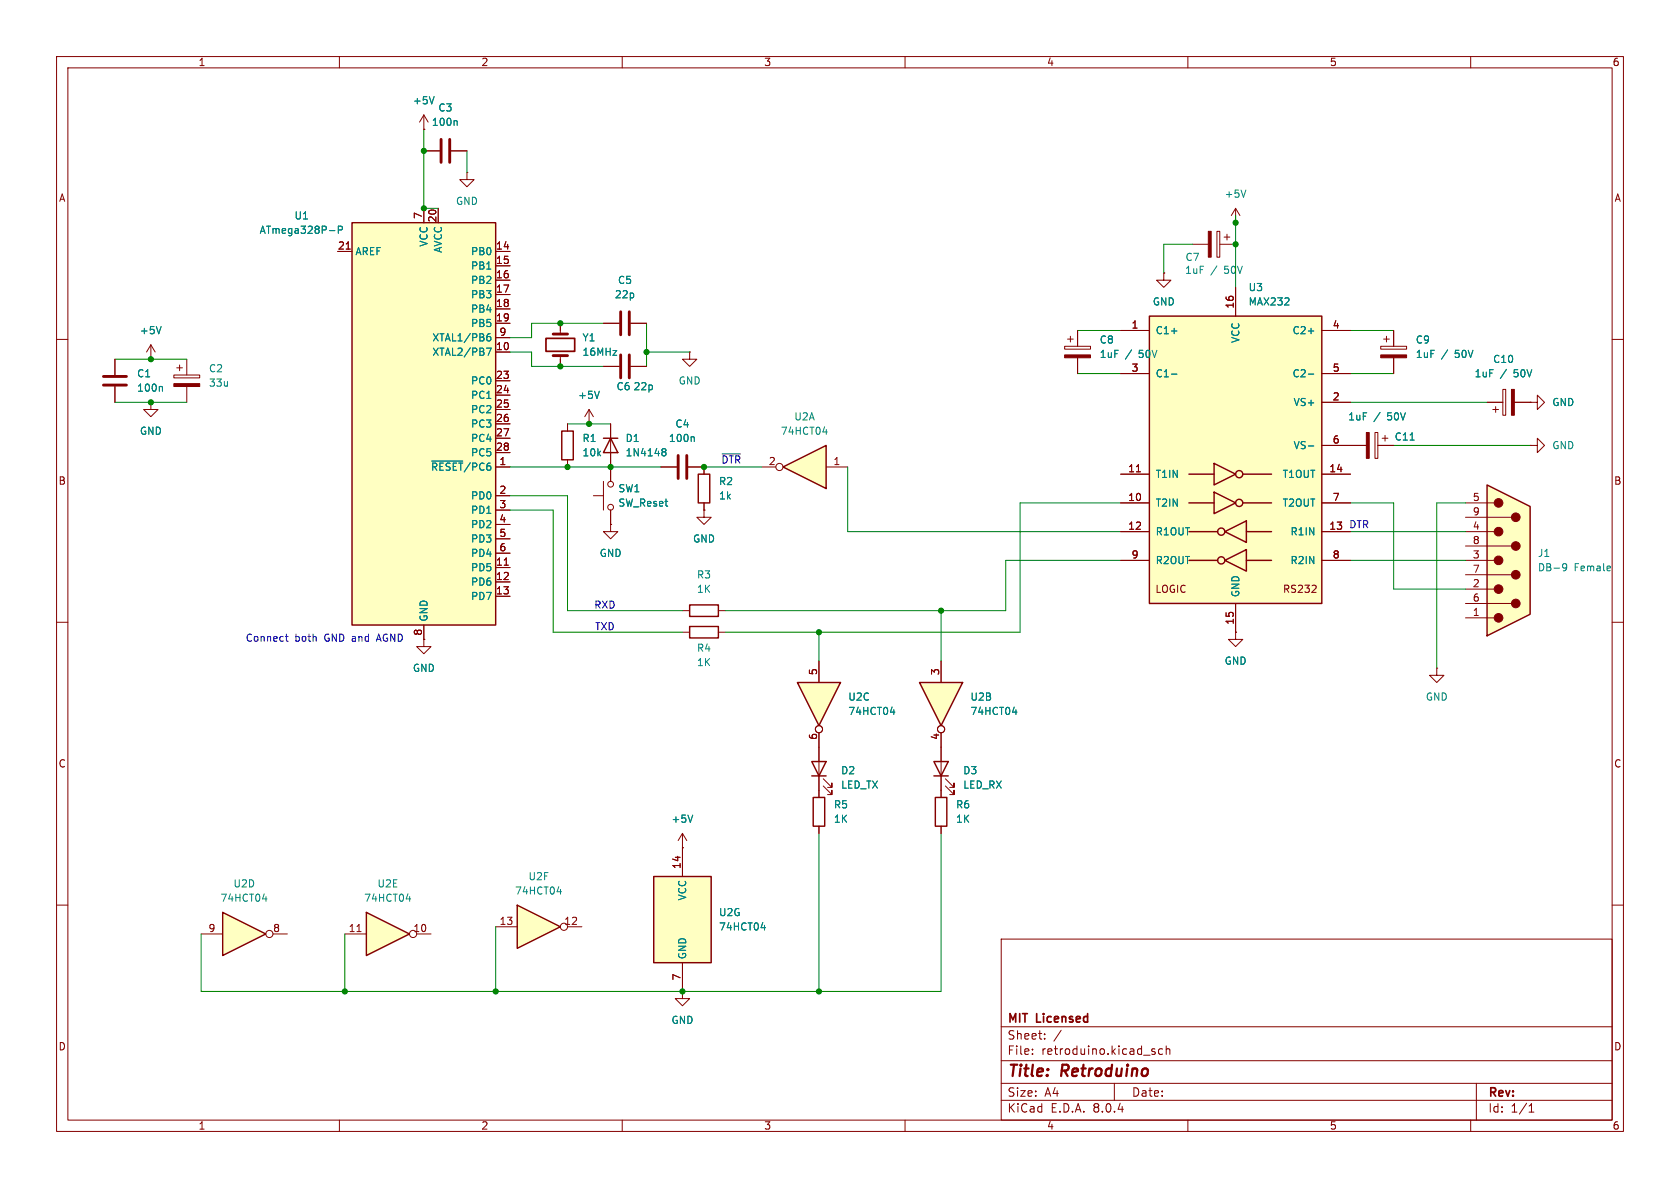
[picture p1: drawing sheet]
<svg xmlns="http://www.w3.org/2000/svg" width="297mm" height="210mm" viewBox="0 0 297 210" stroke-linecap="round" stroke-linejoin="round" font-family="sans-serif">
<g fill="none" stroke="#840000" stroke-width=".18">
<path d="M10 10h277v190h-277zM12 12h273v186h-273zM60 10v2M110 10v2M160 10v2M210 10v2M260 10v2M10 60h2M285 60h2M262.9 71.1h2.8M263.9 72.4h1M264.4 71.9v1"/>
<path d="M265.7 68.8h.5v4.6h-.5zM267.7 71.1h2.8M10 110h2M285 110h2M10 160h2M285 160h2M177 166h108v32h-108zM60 198v2M110 198v2M160 198v2M177 194.5h108M177 191.5h108"/>
<path d="M177 187.5h108M177 181.5h108M182.5 186.3v.1M182.5 185.5v.1M184.7 183.6v.1M184.7 182.8v.1M187.6 182.1l-1.3 2M197 191.5v3M203.8 185.9l.4 .1v.2l-.2 .2h-.3M203.8 185.4l.4 .1M205.5 185.5l-.4-.1-.3 .3v.4l.2 .2h.5M206.2 185.5l.2-.1 .3 .1 .1 .9"/>
<path d="M206.2 184.9v1.5M210 198v2M260 198v2M261 191.5v6.5M270.3 196.6h.9M270.3 195.5l.4-.4v1.5"/>
</g>
<path d="M267.2 68.8h.5v4.6h-.5z" fill="#840000" stroke="#840000" stroke-width=".18"/>
<path d="M115.6 154.9h10.1v15.3h-10.1z" fill="#ffffc2"/>
<path d="M115.6 154.9h10.1v15.3h-10.1zM143.8 141h2v5.1h-2zM165.4 141h2v5.1h-2z" fill="none" stroke="#840000" stroke-width=".25"/>
<g fill="none" stroke="#840000" stroke-width=".18">
<path d="M74.9 22.9h.1M74.9 20.3l-.7 1.3M74.9 20.3v2.6M74.9 20.3l.8 1.3M74.9 26.7h2.8M79.8 26.7h2.7M82.5 30.5v1.3h1.3l-1.3 1.2-1.2-1.2h1.2M82.5 30.5h.1M74.9 113v1.3h1.3l-1.3 1.3-1.2-1.3h1.2M74.9 113h.1M144.8 139.7v1.3M166.4 139.7v1.3"/>
<path d="M120.6 149.9v5M144.8 146.1v1.2M166.4 146.1v1.2M120.6 170.2v5.1"/>
</g>
<path d="M76.7 17.1l-.4 1.3M80.6 21.3l.2 .2v.7M134.5 164h.8M135.2 163.6v.8" fill="none" stroke="#008484" stroke-width=".18"/>
<path d="M78 24.6v4.1M79.5 24.6v4.1" fill="none" stroke="#840000" stroke-width=".51"/>
<path d="M64.8 161.3l7.6 3.8-7.6 3.8z" fill="#ffffc2"/>
<path d="M64.8 161.3l7.6 3.8-7.6 3.8z" fill="none" stroke="#840000" stroke-width=".25"/>
<g fill="none" stroke="#840000" stroke-width=".18">
<path d="M61 165.1h3.8M63.1 164.7h.7M73.7 165.1h2.5"/>
<circle cx="73" cy="165.1" r=".63"/>
</g>
<path d="M71.8 158.9h.8M72.4 158.5v.8" fill="none" stroke="#008484" stroke-width=".18"/>
<path d="M39.4 161.3l7.6 3.8-7.6 3.8z" fill="#ffffc2"/>
<path d="M39.4 161.3l7.6 3.8-7.6 3.8z" fill="none" stroke="#840000" stroke-width=".25"/>
<g fill="none" stroke="#840000" stroke-width=".18">
<path d="M35.6 165.1h3.8M48.3 165.1h2.5M120.6 175.3v1.2h1.3l-1.3 1.3-1.2-1.3h1.2M120.6 175.3h.1"/>
<circle cx="47.6" cy="165.1" r=".63"/>
</g>
<path d="M46.4 158.9h.8M47 158.5v.8" fill="none" stroke="#008484" stroke-width=".18"/>
<path d="M91.4 160l7.7 3.8-7.7 3.8z" fill="#ffffc2"/>
<path d="M106.7 77.5h2.5M107.9 77.5l1.3 2.5h-2.5zM123.4 83.8h2.1v5.1h-2.1zM121.9 110.7h5.1v2.1h-5.1zM121.9 106.9h5.1v2.1h-5.1zM91.4 160l7.7 3.8-7.7 3.8z" fill="none" stroke="#840000" stroke-width=".25"/>
<g fill="none" stroke="#840000" stroke-width=".18">
<path d="M20.3 63.5v2.8M20.3 68.3v2.8M26.7 71.1v1.3h1.2l-1.2 1.3-1.3-1.3h1.3M26.7 71.1h.1M26.7 63.5h.1M26.7 61l-.8 1.2M26.7 61v2.5M26.7 61l.7 1.2M30.7 66.3h4.6v.5h-4.6zM31.2 65h1.1M31.7 64.5v1M33 63.5v2.8"/>
<path d="M33 68.3v2.8M107.9 74.9v10.2M104.9 87.6h1.8M106.7 85.1v5.1M107.9 92.7v1.3h1.3l-1.3 1.3-1.2-1.3h1.2M107.9 92.7h.1M107.9 90.2v2.5M116.8 82.6h2.8M121.7 82.6h2.8v1.2M124.5 88.9v1.3M120.6 111.8h1.3M120.6 108h1.3"/>
<path d="M127 111.8h1.3M127 108h1.3M87.6 163.8h3.8M100.3 163.8h2.6"/>
<circle cx="108" cy="85.6" r=".51"/>
<circle cx="108" cy="89.7" r=".51"/>
<circle cx="99.7" cy="163.8" r=".63"/>
</g>
<path d="M28.5 57.7l-.4 1.3M28.5 68.3l.2 .2v.7M117.1 79.8l.2 .1M117.1 79.4l.4-.1 .2 .1v.2l-.2 .3M117.3 79.9h.2M117.3 79.9h-.2M117.5 79.9l.2 .2v.4l-.2 .1-.4-.1M122.6 77.2l.1 .2v.6M98.5 157.6h.8M99.1 157.2v.9" fill="none" stroke="#008484" stroke-width=".18"/>
<path d="M18.3 68.1h4.1M18.3 66.5h4.1M119.9 80.5v4.1M121.4 80.5v4.1" fill="none" stroke="#840000" stroke-width=".51"/>
<path d="M30.7 67.8h4.6v.5h-4.6z" fill="#840000" stroke="#840000" stroke-width=".18"/>
<path d="M62.2 39.4h25.4v71.1h-25.4z" fill="#ffffc2"/>
<path d="M62.2 39.4h25.4v71.1h-25.4zM99.3 76.2h2v5.1h-2z" fill="none" stroke="#840000" stroke-width=".25"/>
<g fill="none" stroke="#840000" stroke-width=".18">
<path d="M74.9 36.8v2.6M77.5 36.8v2.6M59.7 44.5h2.5M61.2 44h.7M87.6 44.5h2.6M87.6 47h2.6M87.6 49.5h2.6M87.6 52.1h2.6M87.6 54.6h2.6M87.6 57.2h2.6M87.6 59.7h2.6M87.6 62.2h2.6"/>
<path d="M87.6 67.3h2.6M87.6 69.9h2.6M87.6 72.4h2.6M87.6 74.9h2.6M87.6 77.5h2.6M100.3 74.9v1.3M104.1 74.9h.1M104.1 72.4l-.7 1.3M104.1 72.4v2.5M104.1 72.4l.8 1.3M87.6 82.6h2.6M87.6 87.6h2.6"/>
<path d="M87.6 80h2.6M87.6 90.2h2.6M87.6 92.7h2.6M87.6 95.3h2.6M87.6 97.8h2.6M89.1 99.9h.8M100.3 81.3v1.3M124.5 90.2v1.2h1.2l-1.2 1.3-1.3-1.3h1.3M124.5 90.2h.1M74.9 110.5v2.5M87.6 100.3h2.6M87.6 102.9h2.6"/>
<path d="M87.6 105.4h2.6"/>
</g>
<path d="M58.2 40.8h1M59.8 40.6h.6l.1-.2v-.3l-.7-.1v1.3M86.1 59.6l.4-.1 .3 .2-.1 .5-.4 .1-.2-.2M86.7 59l-.4 .1-.2 .2M86 61.5h.8l-.5 1.3M106 69.2l-.5 1.2M76.3 81.5h5.5" fill="none" stroke="#008484" stroke-width=".18"/>
<path d="M138.4 82.6l7.6-3.9v7.7z" fill="#ffffc2"/>
<path d="M138.4 82.6l7.6-3.9v7.7zM143.5 134.6h2.5l-1.2 2.6zM143.5 137.2h2.5" fill="none" stroke="#840000" stroke-width=".25"/>
<g fill="none" stroke="#840000" stroke-width=".18">
<path d="M218.4 39.4h.1M218.4 36.8l-.7 1.3M218.4 36.8v2.6M218.4 36.8l.8 1.3M99.1 57.2v1.9M106.7 57.2h2.8M111.5 57.2h2.8M210.8 43.2h2.8M215.1 40.9h.5v4.6h-.5zM215.6 43.2h2.8M216.4 41.9h1M216.9 41.4v1"/>
<path d="M99.1 62.9v1.9M106.7 64.8h2.8M111.5 64.8h2.8M121.9 62.2v1.3h1.3l-1.3 1.3-1.3-1.3h1.3M121.9 62.2h.1M134.6 82.6h2.6M146 82.6h3.9M144.8 132.1v7.6M145.5 138.9l1.6 1.6v-.8v.8h-.8M145.5 137.7l1.6 1.5v-.8v.8h-.8"/>
<circle cx="137.8" cy="82.5" r=".63"/>
</g>
<path d="M220.3 33.6l-.5 1.3M145.5 76.4h.8M146.1 75.9v.9" fill="none" stroke="#008484" stroke-width=".18"/>
<path d="M213.6 40.9h.5v4.6h-.5z" fill="#840000" stroke="#840000" stroke-width=".18"/>
<path d="M97.8 59.1h2.5M109.7 55.1v4.1M111.3 55.1v4.1M97.8 62.9h2.5M109.7 62.7v4.1M111.3 62.7v4.1" fill="none" stroke="#840000" stroke-width=".51"/>
<path d="M96.5 59.8h5.1v2.3h-5.1z" fill="none" stroke="#840000" stroke-width=".3"/>
<path d="M141 120.7h7.6l-3.8 7.6z" fill="#ffffc2"/>
<path d="M141 120.7h7.6l-3.8 7.6z" fill="none" stroke="#840000" stroke-width=".25"/>
<g fill="none" stroke="#840000" stroke-width=".18">
<path d="M144.8 116.8v3.9M144.8 129.5v2.6"/>
<circle cx="144.8" cy="128.9" r=".63"/>
</g>
<path d="M157.4 125.9h.8M158 125.5v.8" fill="none" stroke="#008484" stroke-width=".18"/>
<path d="M162.6 120.7h7.6l-3.8 7.6z" fill="#ffffc2"/>
<path d="M162.6 120.7h7.6l-3.8 7.6zM165.1 134.6h2.5l-1.2 2.6zM165.1 137.2h2.5" fill="none" stroke="#840000" stroke-width=".25"/>
<g fill="none" stroke="#840000" stroke-width=".18">
<path d="M188.7 59.9h1M189.2 59.4v1.1M190.5 58.4v2.8M205.7 48.3v1.2h1.3l-1.3 1.3-1.2-1.3h1.2M205.7 48.3h.1M188.2 61.2h4.6v.5h-4.6zM190.5 63.2v2.8M270.5 78.7h1.3v-1.2l1.2 1.2-1.2 1.3v-1.3M270.5 78.7h.1M270.5 71.1h1.3v-1.2l1.2 1.2-1.2 1.3v-1.3M270.5 71.1h.1M166.4 116.8v3.9"/>
<path d="M254 118.1v1.3h1.3l-1.3 1.3-1.3-1.3h1.3M254 118.1h.1M166.4 129.5v10.2M167.1 138.9l1.6 1.6v-.8v.8h-.8M167.1 137.7l1.6 1.5v-.8v.8h-.8M120.6 149.9h.1M120.6 147.3l-.7 1.3M120.6 147.3v2.6M120.6 147.3l.8 1.3"/>
<circle cx="166.4" cy="128.9" r=".63"/>
</g>
<path d="M179 125.9h.8M179.6 125.5v.8M122.5 144.1l-.5 1.3" fill="none" stroke="#008484" stroke-width=".18"/>
<path d="M188.2 62.7h4.6v.5h-4.6z" fill="#840000" stroke="#840000" stroke-width=".18"/>
<path d="M262.9 85.7l7.6 3.8v19.1l-7.6 3.8z" fill="#ffffc2"/>
<g fill="#840000" stroke="#840000" stroke-width=".18">
<path d="M241.6 76.5h.5v4.5h-.5z"/>
<circle cx="264.9" cy="109.2" r=".76"/>
<circle cx="264.9" cy="104.1" r=".76"/>
<circle cx="264.9" cy="99.1" r=".76"/>
<circle cx="264.9" cy="94" r=".76"/>
<circle cx="264.9" cy="88.9" r=".76"/>
<circle cx="268" cy="106.7" r=".76"/>
<circle cx="268" cy="101.6" r=".76"/>
<circle cx="268" cy="96.5" r=".76"/>
<circle cx="268" cy="91.4" r=".76"/>
</g>
<g fill="none" stroke="#840000" stroke-width=".18">
<path d="M238.8 78.7h2.8M243.1 76.5h.5v4.5h-.5zM243.6 78.7h2.8M244.3 77.5h1.1M244.9 77v1M259.1 99.1h5.1M259.1 96.5h8.1M259.1 94h5.1M259.1 91.4h8.1M259.1 88.9h5.1M259.1 109.2h5.1M259.1 106.7h8.1"/>
<path d="M259.1 104.1h5.1M259.1 101.6h8.1"/>
</g>
<path d="M262.9 85.7l7.6 3.8v19.1l-7.6 3.8z" fill="none" stroke="#840000" stroke-width=".25"/>
<path d="M249.3 77.8h.7M276.3 99.8l.2-.2 .4 .2a.84 .84 0 0 1-.3 1.1h-.2M277 100.2l-.3 .2-.4-.1" fill="none" stroke="#008484" stroke-width=".18"/>
<path d="M203.2 55.9h30.5v50.8h-30.5z" fill="#ffffc2"/>
<g fill="none" stroke="#840000" stroke-width=".25">
<path d="M203.2 55.9h30.5v50.8h-30.5zM210.2 88.9h4.4M210.2 83.8h4.4M210.2 99.1h5.1M210.2 94h5.1M214.6 87l3.8 1.9-3.8 1.9zM214.6 81.9l3.8 1.9-3.8 1.9zM216.5 99.1l3.8-1.9v3.8zM216.5 94l3.8-1.9v3.8zM219.7 88.9h5.1M219.7 83.8h5.1M220.3 99.1h4.5"/>
<path d="M220.3 94h4.5"/>
<circle cx="215.9" cy="99.1" r=".63"/>
<circle cx="215.9" cy="94" r=".63"/>
<circle cx="219.1" cy="88.9" r=".63"/>
<circle cx="219.1" cy="83.8" r=".63"/>
</g>
<g fill="none" stroke="#840000" stroke-width=".18">
<path d="M74.9 22.9h.1M74.9 26.7h2.8M74.9 36.8v2.6M77.5 36.8v2.6M79.8 26.7h2.7M59.7 44.5h2.5M61.2 44h.7M87.6 44.5h2.6M87.6 47h2.6M87.6 49.5h2.6M87.6 52.1h2.6M87.6 54.6h2.6"/>
<path d="M87.6 57.2h2.6M87.6 59.7h2.6M99.1 57.2v1.2M106.7 57.2h2.8M111.5 57.2h2.8M190.5 58.4v2.8M198.1 58.4h5.1M205.7 48.3h.1M218.4 50.8v5.1M233.7 58.4h5.1M244.6 59.9h1M245.1 59.4v1.1"/>
<path d="M246.4 58.4v2.8M20.3 63.5v2.8M20.3 68.3v2.8M26.7 71.1h.1M26.7 63.5h.1M87.6 62.2h2.6M87.6 67.3h2.6M87.6 69.9h2.6M87.6 72.4h2.6M87.6 74.9h2.6M87.6 77.5h2.6M99.1 63.5v1.3"/>
<path d="M100.3 74.9v1.3M104.1 74.9h.1M106.7 64.8h2.8M107.9 74.9v2.6M111.5 64.8h2.8M190.5 63.2v2.8M198.1 66h5.1M233.7 71.1h5.1M233.7 66h5.1M233.7 78.7h7.9M243.6 78.7h2.8M244.1 61.2h4.6v.5h-4.6z"/>
<path d="M246.4 63.2v2.8M262.9 71.1h2.8M267.7 71.1h2.8M270.5 71.1h.1M87.6 82.6h2.6M87.6 87.6h2.6M87.6 80h2.6M87.6 90.2h2.6M87.6 92.7h2.6M87.6 95.3h2.6M87.6 97.8h2.6M89.1 99.9h.8"/>
<path d="M100.3 81.3v1.3M107.9 92.7h.1M107.9 80v5.1M107.9 90.2v2.5M116.8 82.6h2.8M121.7 82.6h2.8v1.2M124.5 90.2h.1M124.5 88.9v1.3M198.1 88.9h5.1M198.1 83.8h5.1M198.1 94h5.1M198.1 99.1h5.1"/>
<path d="M200.9 83.4h.7M233.7 88.9h5.1M233.7 83.8h5.1M233.7 94h5.1M233.7 99.1h5.1M74.9 113h.1M74.9 110.5v2.5M87.6 100.3h2.6M87.6 102.9h2.6M87.6 105.4h2.6M144.8 116.8v3.9M166.4 116.8v3.9"/>
<path d="M218.4 111.8v1.2h1.3l-1.3 1.3-1.2-1.3h1.2M218.4 111.8h.1M218.4 106.7v5.1M231.9 104.7h.8M232.6 103.6v.4M144.8 129.5v5.1M144.8 137.2v3.8M166.4 129.5v5.1M166.4 137.2v3.8M120.6 149.9h.1M120.6 149.9v5M144.8 146.1v1.2"/>
<path d="M166.4 146.1v1.2M120.6 175.3h.1M120.6 170.2v5.1"/>
<circle cx="144.8" cy="128.9" r=".63"/>
<circle cx="166.4" cy="128.9" r=".63"/>
</g>
<g fill="none" stroke="#008484" stroke-width=".18">
<path d="M76.7 17.1l-.4 1.3M80.6 21.3l.2 .2v.7M28.5 57.7l-.4 1.3M58.2 40.8h1M59.8 40.6h.6l.1-.2v-.3l-.7-.1v1.3M86.1 59.6l.4-.1 .3 .2-.1 .5-.4 .1-.2-.2M86.7 59l-.4 .1-.2 .2M207.1 58.5h1M231.3 58.5h1M28.5 68.3l.2 .2v.7M86 61.5h.8l-.5 1.3M106 69.2l-.5 1.2"/>
<path d="M117.1 79.8l.2 .1M117.1 79.4l.4-.1 .2 .1v.2l-.2 .3M117.3 79.9h.2M117.3 79.9h-.2M117.5 79.9l.2 .2v.4l-.2 .1-.4-.1M122.6 77.2l.1 .2v.6M207.1 66.1h1M231.3 66.1h1M231.3 78.8h1M249.3 77.8h.7M76.3 81.5h5.5M157.4 125.9h.8"/>
<path d="M158 125.5v.8M179 125.9h.8M179.6 125.5v.8M122.5 144.1l-.5 1.3M134.5 164h.8M135.2 163.6v.8"/>
</g>
<path d="M244.1 62.7h4.6v.5h-4.6z" fill="#840000" stroke="#840000" stroke-width=".18"/>
<path d="M127.7 80.2h3.2M50.4 112.5h.5M50.6 112.1v1.1l.3 .2" fill="none" stroke="#0000c2" stroke-width=".18"/>
<g fill="none" stroke="#008400" stroke-width=".18">
<path d="M74.9 22.9v13.9h2.6M82.5 26.7v3.8M218.4 38.1v12.7M106.7 57.2h-12.7v2.5h-3.8M114.3 57.2v7.6M190.5 58.4h7.6M210.8 43.2h-5.1v5.1M238.8 58.4h7.6M20.3 71.1h12.7M20.3 63.5h12.7M90.2 62.2h3.8v2.6h12.7M100.3 74.9h7.6"/>
<path d="M114.3 62.2h7.6M190.5 66h7.6M238.8 66h7.6M238.8 71.1h24.1M246.4 78.7h24.1M90.2 82.6h26.6M90.2 87.6h10.1v20.4h20.3M90.2 90.2h7.6v21.6h22.8M124.5 82.6h10.1M149.9 82.6v11.4h48.2M198.1 88.9h-17.8v22.9h-52M198.1 99.1h-20.3v8.9h-49.5"/>
<path d="M238.8 88.9h7.6v15.2h12.7M238.8 94h20.3M238.8 99.1h20.3M259.1 88.9h-5.1v29.2M144.8 111.8v5M166.4 108v8.8M144.8 147.3v28M166.4 147.3v28h-130.8v-10.2M61 165.1v10.2M87.6 163.8v11.5"/>
</g>
<g fill="#008400" stroke="#008400" stroke-width=".18">
<circle cx="99.1" cy="57.2" r=".46"/>
<circle cx="26.7" cy="71.1" r=".46"/>
<circle cx="26.7" cy="63.5" r=".46"/>
<circle cx="99.1" cy="64.8" r=".46"/>
<circle cx="218.4" cy="43.2" r=".46"/>
<circle cx="218.4" cy="39.4" r=".46"/>
<circle cx="74.9" cy="36.8" r=".46"/>
<circle cx="74.9" cy="26.7" r=".46"/>
<circle cx="104.1" cy="74.9" r=".46"/>
<circle cx="100.3" cy="82.6" r=".46"/>
<circle cx="114.3" cy="62.2" r=".46"/>
<circle cx="166.4" cy="108" r=".46"/>
<circle cx="124.5" cy="82.6" r=".46"/>
<circle cx="144.8" cy="111.8" r=".46"/>
<circle cx="107.9" cy="82.6" r=".46"/>
<circle cx="87.6" cy="175.3" r=".46"/>
<circle cx="61" cy="175.3" r=".46"/>
<circle cx="120.6" cy="175.3" r=".46"/>
<circle cx="144.8" cy="175.3" r=".46"/>
</g>
<g font-size="2.8" fill="#840000">
<text x="178" y="190.9">Title:</text>
<text x="187.7" y="190.9">Retroduino</text>
</g>
<g font-size="2.1" fill="#840000">
<text x="178" y="184">Sheet:</text>
<text x="178" y="181.2">MIT</text>
<text x="183.3" y="181.2">Licensed</text>
<text x="178" y="186.7">File:</text>
<text x="184.1" y="186.7">retroduino.kicad_sch</text>
<text x="178" y="196.9">KiCad</text>
<text x="178" y="194.1">Size:</text>
<text x="184.7" y="194.1">A4</text>
<text x="185.7" y="196.9">E.D.A.</text>
<text x="193.3" y="196.9">8.0.4</text>
<text x="200" y="194.1">Date:</text>
<text x="263" y="194.3">Rev:</text>
<text x="263" y="196.9">Id:</text>
<text x="267.1" y="196.9">1/1</text>
</g>
<g font-size="1.8" fill="#840000">
<text x="35" y="11.9">1</text>
<text x="85" y="11.9">2</text>
<text x="135" y="11.9">3</text>
<text x="185" y="11.9">4</text>
<text x="235" y="11.9">5</text>
<text x="285" y="11.9">6</text>
<text x="10.3" y="35.9">A</text>
<text x="285.3" y="35.9">A</text>
<text x="74.7" y="38.8" transform="rotate(-90 74.7 38.8)">7</text>
<text x="77.2" y="39.4" transform="rotate(-90 77.2 39.4)">20</text>
<text x="59.6" y="44.2">21</text>
<text x="87.6" y="44.2">14</text>
<text x="87.6" y="46.7">15</text>
<text x="87.6" y="49.3">16</text>
<text x="87.6" y="51.8">17</text>
<text x="87.6" y="54.4">18</text>
<text x="87.6" y="56.9">19</text>
<text x="88.2" y="59.4">9</text>
<text x="200" y="58.2">1</text>
<text x="218.2" y="54.7" transform="rotate(-90 218.2 54.7)">16</text>
<text x="235.5" y="58.2">4</text>
<text x="87.6" y="62">10</text>
<text x="200" y="65.8">3</text>
<text x="235.5" y="65.8">5</text>
<text x="87.6" y="67.1">23</text>
<text x="87.6" y="69.6">24</text>
<text x="235.5" y="70.9">2</text>
<text x="87.6" y="72.1">25</text>
<text x="87.6" y="74.7">26</text>
<text x="87.6" y="77.2">27</text>
<text x="87.6" y="79.8">28</text>
<text x="88.2" y="82.3">1</text>
<text x="135.8" y="82.3">2</text>
<text x="147.2" y="82.3">1</text>
<text x="199.3" y="83.6">11</text>
<text x="234.9" y="83.6">14</text>
<text x="235.5" y="78.5">6</text>
<text x="10.3" y="85.9">B</text>
<text x="88.2" y="87.4">2</text>
<text x="88.2" y="89.9">3</text>
<text x="199.3" y="88.6">10</text>
<text x="235.5" y="88.6">7</text>
<text x="260.3" y="88.6">5</text>
<text x="285.3" y="85.9">B</text>
<text x="88.2" y="92.5">4</text>
<text x="88.2" y="95">5</text>
<text x="199.3" y="93.7">12</text>
<text x="234.9" y="93.7">13</text>
<text x="260.3" y="93.7">4</text>
<text x="260.3" y="91.2">9</text>
<text x="87.6" y="100.1">11</text>
<text x="88.2" y="97.5">6</text>
<text x="200" y="98.8">9</text>
<text x="235.5" y="98.8">8</text>
<text x="260.3" y="98.8">3</text>
<text x="260.3" y="101.3">7</text>
<text x="260.3" y="96.3">8</text>
<text x="87.6" y="102.6">12</text>
<text x="87.6" y="105.2">13</text>
<text x="204.1" y="105">LOGIC</text>
<text x="226.7" y="105">RS232</text>
<text x="260.3" y="103.9">2</text>
<text x="260.3" y="106.4">6</text>
<text x="74.7" y="112.5" transform="rotate(-90 74.7 112.5)">8</text>
<text x="218.2" y="110.5" transform="rotate(-90 218.2 110.5)">15</text>
<text x="260.3" y="109">1</text>
<text x="144.5" y="119.5" transform="rotate(-90 144.5 119.5)">5</text>
<text x="166.1" y="119.5" transform="rotate(-90 166.1 119.5)">3</text>
<text x="144.5" y="130.9" transform="rotate(-90 144.5 130.9)">6</text>
<text x="166.1" y="130.9" transform="rotate(-90 166.1 130.9)">4</text>
<text x="10.3" y="135.9">C</text>
<text x="285.3" y="135.9">C</text>
<text x="120.4" y="153.7" transform="rotate(-90 120.4 153.7)">14</text>
<text x="36.8" y="164.8">9</text>
<text x="48.2" y="164.8">8</text>
<text x="61.6" y="164.8">11</text>
<text x="73" y="164.8">10</text>
<text x="88.2" y="163.6">13</text>
<text x="99.7" y="163.6">12</text>
<text x="120.4" y="173.4" transform="rotate(-90 120.4 173.4)">7</text>
<text x="10.3" y="185.9">D</text>
<text x="285.3" y="185.9">D</text>
<text x="35" y="199.9">1</text>
<text x="85" y="199.9">2</text>
<text x="135" y="199.9">3</text>
<text x="185" y="199.9">4</text>
<text x="235" y="199.9">5</text>
<text x="285" y="199.9">6</text>
</g>
<g font-size="1.8" fill="#008484">
<text x="72.9" y="18.6">+5V</text>
<text x="76.2" y="22.5">100n</text>
<text x="77.4" y="19.9">C3</text>
<text x="216.4" y="35.2">+5V</text>
<text x="45.8" y="41.5">ATmega328P-P</text>
<text x="52" y="39">U1</text>
<text x="80.5" y="36.4">GND</text>
<text x="62.7" y="45.3">AREF</text>
<text x="75.8" y="43.7" transform="rotate(-90 75.8 43.7)">VCC</text>
<text x="78.3" y="44.8" transform="rotate(-90 78.3 44.8)">AVCC</text>
<text x="83.2" y="45.3">PB0</text>
<text x="83.2" y="47.9">PB1</text>
<text x="209.5" y="46.3">C7</text>
<text x="83.2" y="50.4">PB2</text>
<text x="83.2" y="52.9">PB3</text>
<text x="108.6" y="52.9">22p</text>
<text x="109.1" y="50.4">C5</text>
<text x="209.4" y="48.6">1uF</text>
<text x="214" y="48.6">/</text>
<text x="216.5" y="48.6">50V</text>
<text x="220.6" y="51.7">U3</text>
<text x="24.6" y="59.3">+5V</text>
<text x="83.2" y="55.5">PB4</text>
<text x="83.2" y="58">PB5</text>
<text x="203.7" y="54.2">GND</text>
<text x="204.2" y="59.3">C1+</text>
<text x="220.6" y="54.2">MAX232</text>
<text x="228.4" y="59.3">C2+</text>
<text x="76.3" y="63.1">XTAL2/PB7</text>
<text x="76.3" y="60.6">XTAL1/PB6</text>
<text x="102.9" y="60.6">Y1</text>
<text x="102.9" y="63.1">16MHz</text>
<text x="194.3" y="60.9">C8</text>
<text x="194.3" y="63.5">1uF</text>
<text x="198.9" y="63.5">/</text>
<text x="201.4" y="63.5">50V</text>
<text x="219.3" y="60.7" transform="rotate(-90 219.3 60.7)">VCC</text>
<text x="250.2" y="60.9">C9</text>
<text x="250.2" y="63.5">1uF</text>
<text x="254.8" y="63.5">/</text>
<text x="257.3" y="63.5">50V</text>
<text x="263.9" y="64.4">C10</text>
<text x="24.1" y="66.9">C1</text>
<text x="24.1" y="69.4">100n</text>
<text x="36.8" y="66">C2</text>
<text x="36.8" y="68.6">33u</text>
<text x="83.2" y="68.2">PC0</text>
<text x="83.2" y="70.7">PC1</text>
<text x="102.1" y="70.7">+5V</text>
<text x="108.9" y="69.2">C6</text>
<text x="111.9" y="69.2">22p</text>
<text x="119.9" y="68.2">GND</text>
<text x="204.2" y="66.9">C1-</text>
<text x="228.4" y="66.9">C2-</text>
<text x="228.6" y="72">VS+</text>
<text x="260.6" y="66.9">1uF</text>
<text x="265.2" y="66.9">/</text>
<text x="267.7" y="66.9">50V</text>
<text x="274.3" y="72">GND</text>
<text x="24.6" y="77.1">GND</text>
<text x="83.2" y="73.3">PC2</text>
<text x="83.2" y="75.8">PC3</text>
<text x="119.3" y="75.8">C4</text>
<text x="137.9" y="77.1">74HCT04</text>
<text x="140.3" y="74.5">U2A</text>
<text x="238.2" y="74.5">1uF</text>
<text x="242.9" y="74.5">/</text>
<text x="245.4" y="74.5">50V</text>
<text x="76.1" y="83.4">~{RESET}/PC6</text>
<text x="83.2" y="78.3">PC4</text>
<text x="83.2" y="80.9">PC5</text>
<text x="102.9" y="78.3">R1</text>
<text x="102.9" y="80.9">10k</text>
<text x="110.5" y="78.3">D1</text>
<text x="110.5" y="80.9">1N4148</text>
<text x="118.2" y="78.3">100n</text>
<text x="228.6" y="79.6">VS-</text>
<text x="246.5" y="78.1">C11</text>
<text x="274.3" y="79.6">GND</text>
<text x="83.2" y="88.5">PD0</text>
<text x="109.2" y="89.8">SW_Reset</text>
<text x="109.2" y="87.2">SW1</text>
<text x="127" y="86">R2</text>
<text x="127" y="88.5">1k</text>
<text x="204.2" y="89.8">T2IN</text>
<text x="204.2" y="84.7">T1IN</text>
<text x="226.7" y="84.7">T1OUT</text>
<text x="226.7" y="89.8">T2OUT</text>
<text x="83.2" y="91">PD1</text>
<text x="83.2" y="93.6">PD2</text>
<text x="204.2" y="94.8">R1OUT</text>
<text x="228" y="94.8">R1IN</text>
<text x="83.2" y="101.2">PD5</text>
<text x="83.2" y="96.1">PD3</text>
<text x="83.2" y="98.7">PD4</text>
<text x="105.9" y="98.7">GND</text>
<text x="122.4" y="96.1">GND</text>
<text x="204.2" y="99.9">R2OUT</text>
<text x="228" y="99.9">R2IN</text>
<text x="271.8" y="98.7">J1</text>
<text x="271.8" y="101.2">DB-9</text>
<text x="278.3" y="101.2">Female</text>
<text x="83.2" y="103.7">PD6</text>
<text x="83.2" y="106.3">PD7</text>
<text x="123.1" y="102.5">R3</text>
<text x="123.1" y="105">1K</text>
<text x="219.3" y="105.7" transform="rotate(-90 219.3 105.7)">GND</text>
<text x="75.8" y="110" transform="rotate(-90 75.8 110)">GND</text>
<text x="72.9" y="119">GND</text>
<text x="123.1" y="115.4">R4</text>
<text x="123.1" y="118">1K</text>
<text x="216.4" y="117.7">GND</text>
<text x="149.9" y="124.1">U2C</text>
<text x="171.5" y="124.1">U2B</text>
<text x="252" y="124.1">GND</text>
<text x="149.9" y="126.6">74HCT04</text>
<text x="171.5" y="126.6">74HCT04</text>
<text x="148.6" y="137.1">D2</text>
<text x="170.2" y="137.1">D3</text>
<text x="147.3" y="143.1">R5</text>
<text x="148.6" y="139.6">LED_TX</text>
<text x="168.9" y="143.1">R6</text>
<text x="170.2" y="139.6">LED_RX</text>
<text x="118.6" y="145.6">+5V</text>
<text x="147.3" y="145.6">1K</text>
<text x="168.9" y="145.6">1K</text>
<text x="93.3" y="155.8">U2F</text>
<text x="38.9" y="159.6">74HCT04</text>
<text x="41.2" y="157.1">U2D</text>
<text x="64.3" y="159.6">74HCT04</text>
<text x="66.6" y="157.1">U2E</text>
<text x="90.9" y="158.3">74HCT04</text>
<text x="121.5" y="159.3" transform="rotate(-90 121.5 159.3)">VCC</text>
<text x="127" y="164.7">74HCT04</text>
<text x="127" y="162.2">U2G</text>
<text x="121.5" y="169.7" transform="rotate(-90 121.5 169.7)">GND</text>
<text x="118.6" y="181.2">GND</text>
</g>
<g font-size="1.8" fill="#0000c2">
<text x="127.4" y="82.1">~{DTR}</text>
<text x="238.4" y="93.6">DTR</text>
<text x="105" y="107.8">RXD</text>
<text x="43.3" y="113.6">Connect</text>
<text x="52.1" y="113.6">both</text>
<text x="57.5" y="113.6">GND and</text>
<text x="67.1" y="113.6">AGND</text>
<text x="105.1" y="111.6">TXD</text>
</g>
</svg>
